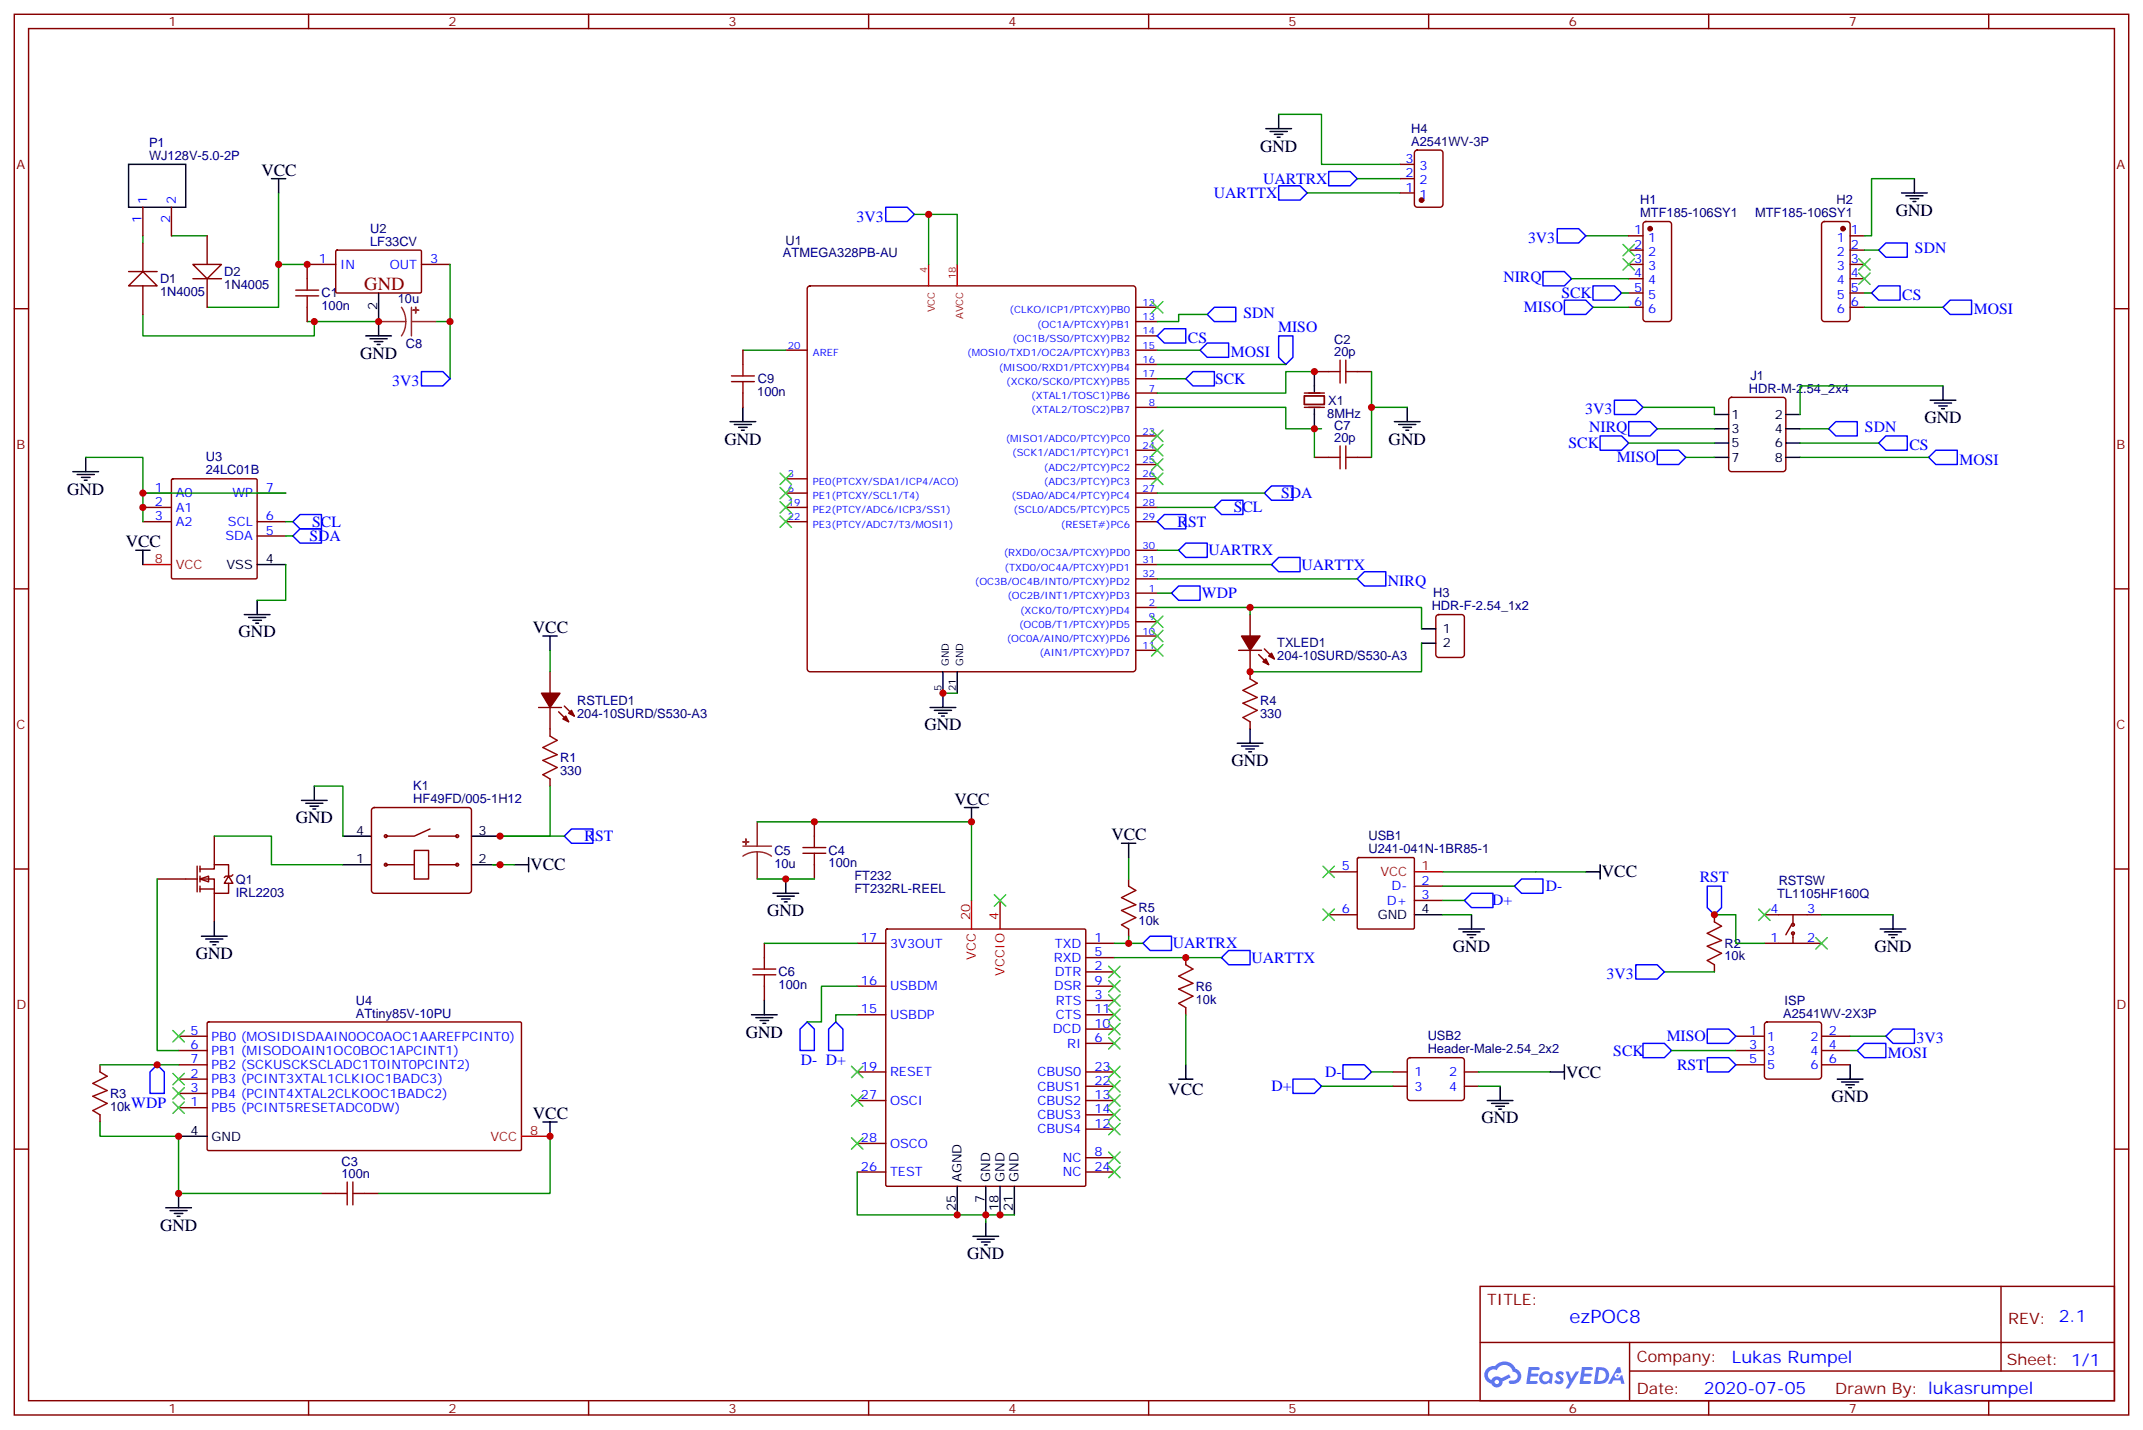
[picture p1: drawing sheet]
<svg xmlns="http://www.w3.org/2000/svg" width="529mm" height="353mm" viewBox="0 0 529 353" stroke-linecap="round" stroke-linejoin="round" font-family="sans-serif">
<g fill="none" stroke="#870000" stroke-width=".35">
<path d="M3.5 3.5h522.1v345.7h-522.1zM7.1 7.1h515v338.6h-515zM76.2 3.5v3.6M145.3 3.5v3.6M214.5 3.5v3.6M283.6 3.5v3.6M352.8 3.5v3.6M421.9 3.5v3.6M491.1 3.5v3.6M3.5 76.2h3.6M522.1 76.2h3.5M3.5 145.3h3.6"/>
<path d="M522.1 145.3h3.5M3.5 214.5h3.6M522.1 214.5h3.5M3.5 283.6h3.6M522.1 283.6h3.5M365.5 317.5h156.6v28.2h-156.6zM494.1 317.5v20.9M365.5 331.3h156.5M402.4 338.4h119.6M402.4 331.3v14.2M76.2 345.7v3.5M145.3 345.7v3.5"/>
<path d="M214.5 345.7v3.5M283.6 345.7v3.5M352.8 345.7v3.5M421.9 345.7v3.5M491.1 345.7v3.5"/>
</g>
<g fill="#5487ff">
<path d="M384.5 338.7a1.22 1.22 0 0 1 1.7 .2l-.4 .6a.47 .47 0 0 0-.3-.4 .47 .47 0 0 0-.6 .2l.1 .1a1.3 1.3 0 0 1 1 1.7 1.39 1.39 0 0 1-2.2 0l.4-.6 .8 .5a.29 .29 0 0 0 .3-.3 .29 .29 0 0 0-.3-.3 1.04 1.04 0 0 1-.5-1.7z"/>
<path d="M377.5 337.4h2.3a.37 .37 0 0 1 .4 .4 .37 .37 0 0 1-.4 .4h-1.6l-.1 .8h1.5l.3 .4-.4 .4h-1.5l-.2 1.1h1.5a.36 .36 0 0 1 .4 .3 .36 .36 0 0 1-.4 .4h-2.4z"/>
<path d="M390.6 337.4h2.4a.37 .37 0 0 1 .4 .4 .37 .37 0 0 1-.4 .4h-1.7l-.1 .8h1.5l.4 .4-.4 .4h-1.6l-.2 1.1h1.6a.36 .36 0 0 1 .4 .3 .36 .36 0 0 1-.4 .4h-2.5z"/>
<path d="M399.4 337.4h.7l.3 1.3-.6 .3a.69 .69 0 0 0-1 .3 .69 .69 0 0 0 .4 .9 .69 .69 0 0 0 .9-.6l.5-.2 .5 2.2h-.7l-.3-.9h-1.7l-.5 .9h-.9z"/>
<path d="M386.6 338.5h.8l.6 1.8 1.1-1.8h.8l-2.5 4.2h-.8l.9-1.5z"/>
<path d="M394.2 337.4l-.6 4.2h1.3a2.11 2.11 0 0 0 2.5-2.1 2.11 2.11 0 0 0-2.6-2.1zM394.9 338.2a1.39 1.39 0 0 1 1.6 1.4 1.39 1.39 0 0 1-1.7 1.3h-.3z"/>
<path d="M380.5 339.1a1.47 1.47 0 0 0-.2 2 1.47 1.47 0 0 0 2.1 .2l.8 .3 .2-2.3-.1-.3h-.4a1.49 1.49 0 0 0-2.4 .1zM381.1 339.4a.92 .92 0 0 1 1.6 .5 .92 .92 0 0 1-1.3 1.1 .9 .9 0 0 1-.3-1.6z"/>
<path d="M367.2 337.8a2.18 2.18 0 0 0 1 3.7 1.44 1.44 0 0 0 1.7 .9 1.44 1.44 0 0 0 1.1-1.4l2.1-1.1-.5-.7-1.9 1a1.47 1.47 0 0 0-2.4 .4 1.39 1.39 0 0 1-.7-1.9 1.39 1.39 0 0 1 2-.5 2.12 2.12 0 0 1 2.2-1.3 2.12 2.12 0 0 1 1.8 1.7 1.07 1.07 0 0 1 1.2 1 1.07 1.07 0 0 1-1.1 1.1h-.6a.43 .43 0 0 0-.5 .4 .43 .43 0 0 0 .4 .5 1.98 1.98 0 0 0 2.5-1.2 1.98 1.98 0 0 0-1.3-2.6 2.98 2.98 0 0 0-5-.6l-1.1 .1zM369.1 341.1a.55 .55 0 0 1 1.1 0 .55 .55 0 0 1-1.1 0z"/>
<circle cx="399.4" cy="339.5" r=".26"/>
</g>
<path d="M35.3 58.2v1.8M42.3 58.2h8.9M35.3 77.6v5.3h42.3v-3.5M68.8 65.3v10.5h-17.6" fill="none" stroke="#008700" stroke-width=".35"/>
<path d="M47.6 65.3h7.1l-3.5 3.5z" fill="#fff" stroke="#870000" stroke-width=".35"/>
<path d="M51.2 58.2v7.1M47.6 68.8h7.1M51.2 68.8v7" fill="none" stroke="#870000" stroke-width=".35"/>
<path d="M31.7 70.6l3.6-3.6 3.5 3.6z" fill="#fff" stroke="#870000" stroke-width=".35"/>
<g fill="none" stroke="#870000" stroke-width=".35">
<path d="M35.3 51.2v7M35.3 60v7M42.3 51.2v7M31.7 67h7.1M35.3 70.6v7M75.8 75.8v3.6M82.9 65.3h-7.1v3.5M83 61.9l.3-.2 20.6 .1 .2 .3-.1 10-.3 .2h-20.6l-.2-.3zM104.1 65.3h7M42.4 118.4l.3-.2h20.4l.4 .2v24.1l-.2 .3-20.6 .1-.3-.2zM35.3 121.7h7M35.3 128.8h7"/>
<path d="M35.3 125.2h7M63.5 121.7h7.1M63.5 132.3h7.1M63.5 128.8h7.1M44.1 255.8h7.1M44.1 259.3h7.1M51.2 252.4l.3-.2 77.1 .1 .2 .3-.1 31.2-.3 .2-77.1-.1-.1-.3zM24.7 262.8v1.8M24.7 275.2v1.7M44.1 273.4h7.1M44.1 266.3h7.1M44.1 269.9h7.1"/>
<path d="M44.1 262.8h7.1M79.4 294.6h3.5M90 294.6h3.5"/>
</g>
<path d="M68.8 47.6v17.7h7M75.8 79.4h17.7M111.1 65.3v28.2M21.2 112.9h14.1v15.9M70.6 139.3v8.9h-7.1M70.6 128.8h1.7M70.6 132.3h1.7M24.7 276.9v3.6h19.4v14.1h35.3M24.7 262.8h19.4M135.8 280.5v14.1h-42.3" fill="none" stroke="#008700" stroke-width=".35"/>
<path d="M73 73h5.7M73 71.6h5.7M75.8 68.8v2.8M75.8 73v2.8M24.7 264.6l1.8 1-3.6 1.8 3.6 1.8-3.6 1.4 3.6 1.7-3.6 1.8 1.8 1.1M82.9 294.6h2.8M85.7 291.7v5.7M87.1 291.7v5.7M87.1 294.6h2.9" fill="none" stroke="#a10000" stroke-width=".35"/>
<g fill="none" stroke="#000" stroke-width=".35">
<path d="M31.7 40.6h14.2v10.6h-14.2zM67 44.1h3.6M68.8 44.1v3.5M93.5 72.3v10.6M90.3 82.9h6.4M91.4 83.6h4.2M92.4 84.3h2.1M93.1 85h.7M18 116.4h6.3M19 117.1h4.3M20.1 117.8h2.1M20.8 118.5h.7"/>
<path d="M21.2 112.9v3.5M63.5 139.3h7.1M60.3 151.7h6.4M61.4 152.4h4.2M62.4 153.1h2.2M63.1 153.8h.8M63.5 148.2v3.5M40.9 298.1h6.4M42 298.8h4.2M43 299.5h2.2M44.1 280.5h7.1M44.1 294.6v3.5"/>
<path d="M43.7 300.2h.7"/>
</g>
<path d="M104.1 91.7h5.3l1.7 1.8-1.7 1.7h-5.3zM74.1 127h5.3v3.5h-5.3l-1.8-1.7zM74.1 130.5h5.3v3.6h-5.3l-1.8-1.8zM38.8 262.8l1.8 1.8v5.3h-3.6v-5.3z" fill="none" stroke="#00f" stroke-width=".35"/>
<path d="M35.3 139.3h7M128.8 280.5h7" fill="none" stroke="#f00" stroke-width=".35"/>
<g fill="#fff" stroke="#870000" stroke-width=".35">
<path d="M49.4 217l2.1-.7v1.4z"/>
<path d="M56.4 216.3l1.1 1.7h-2.1z"/>
</g>
<g fill="none" stroke="#870000" stroke-width=".35">
<path d="M349.5 37.2l.5-.2h5.6a.71 .71 0 0 1 .7 .7v12.7a.76 .76 0 0 1-.7 .8h-5.6a.76 .76 0 0 1-.8-.8v-12.7zM345.7 47.6h3.5M345.7 44.1h3.5M345.7 40.6h3.5M402.2 58.2h3.5M405.9 54.9l.5-.2h5.6a.71 .71 0 0 1 .7 .7v23.3a.76 .76 0 0 1-.7 .7h-5.6a.76 .76 0 0 1-.7-.7v-23.3zM450 54.9l.5-.2h5.6a.71 .71 0 0 1 .7 .7v23.3a.76 .76 0 0 1-.7 .7h-5.6a.76 .76 0 0 1-.7-.7v-23.3zM456.8 58.2h3.6M280.5 75.8h5.3M280.5 79.4h5.3M402.2 75.8h3.5M402.2 61.7h3.5"/>
<path d="M402.2 65.3h3.5M402.2 68.8h3.5M402.2 72.3h3.5M456.8 75.8h3.6M456.8 61.7h3.6M456.8 65.3h3.6M456.8 68.8h3.6M456.8 72.3h3.6M183.4 86.4v3.6M183.4 97v3.5M194 86.4h5.3M280.5 97h5.3"/>
<path d="M280.5 86.4h5.3M280.5 82.9h5.3M280.5 90h5.3M280.5 93.5h5.3M322.1 97.7h4.9v2.1h-4.9zM322.1 97h4.9M324.6 91.7h3.5M335.1 91.7h3.6M427.1 98.3l.5-.2h12.7a.71 .71 0 0 1 .7 .7v16.9a.76 .76 0 0 1-.7 .7h-12.7a.76 .76 0 0 1-.7-.7v-16.9zM194 118.2h5.3M280.5 118.2h5.3M280.5 100.5h5.3"/>
<path d="M280.5 107.6h5.3M280.5 111.1h5.3M280.5 114.7h5.3M322.1 100.5h4.9M324.6 112.9h3.5M335.1 112.9h3.6M194 121.7h5.3M194 128.8h5.3M194 125.2h5.3M280.5 121.7h5.3M280.5 135.8h5.3M280.5 139.3h5.3"/>
<path d="M280.5 128.8h5.3M280.5 125.2h5.3M280.5 146.4h5.3M280.5 149.9h5.3M280.5 153.5h5.3M280.5 157h5.3M280.5 142.9h5.3M308.7 151.7v5.3M354.8 151.9l.4-.2h5.7a.71 .71 0 0 1 .7 .7v9.2a.76 .76 0 0 1-.7 .7h-5.7a.76 .76 0 0 1-.7-.7v-9.2zM133 174.6h5.6M135.8 165.8v5.3M135.8 174.6v7.1"/>
<path d="M137.9 175.7l2.5 2.5M139.3 174.3l2.5 2.4M280.5 160.5h5.3M305.9 160.5h5.6M308.7 160.5v7.1M308.7 178.2v1.7M310.8 161.6l2.5 2.4M312.2 160.2l2.5 2.4M92 199.5l.4-.2h23.3a.71 .71 0 0 1 .7 .7v19.8a.76 .76 0 0 1-.7 .7h-23.3a.76 .76 0 0 1-.7-.7v-19.8zM135.8 192.3v1.7M38.8 217h9.9M48.7 213.8v6.3"/>
<path d="M49.4 214.5h3.5v-1.1h3.5v2.9M49.4 217h3.5v3.5h3.5v-2.5M49.4 219.4h3.5M49.4 213.8v1.4M49.4 216.3v1.4M49.4 218.7v1.4M52.9 206.4v7M57.5 215.9l-.4 .4h-1.4l-.3 .3M95.2 213.4h7.1M102.3 209.9h3.5v7.1h-3.5zM105.8 206.4h7.1M105.8 213.4h7.1"/>
<path d="M106.2 204.6l-3.9 1.8h-7.1M201.1 202.8v3.6M201.1 213.4v3.6M278.7 217v1.7M328.1 215.2h7M335.2 211.8l.3-.1h13.4l.3 .1v17.2l-.1 .3h-13.6l-.3-.2zM349.2 218.7h7.1M52.9 220.5v7M188.7 232.8v3.6M211.7 232.8h7M218.8 229.5l.3-.2h48.7l.3 .2v63l-.2 .3h-48.8l-.3-.2zM268.1 236.4h7.1"/>
<path d="M268.1 232.8h7.1M268.1 239.9h7.1M278.7 229.3v1.8M292.8 236.4v1.7M328.1 225.8h7M349.2 222.2h7.1M423.3 225.8v1.7M423.3 238.1v1.8M435.7 232.8h14.1M435.7 225.8h14.1M442.4 228.2l-1.4 2.5M442.7 225.8v2.4"/>
<path d="M442.7 230.4v2.4M188.7 243.4v3.5M211.7 243.4h7M211.7 250.5h7M268.1 257.5h7.1M268.1 243.4h7.1M268.1 254h7.1M268.1 250.5h7.1M268.1 246.9h7.1M292.8 248.7v1.8M428.6 255.8h7.1M428.6 259.3h7.1"/>
<path d="M435.9 252.4l.5-.2h12.7a.71 .71 0 0 1 .7 .7v12.7a.76 .76 0 0 1-.7 .7h-12.7a.76 .76 0 0 1-.7-.7v-12.7zM449.8 255.8h7M449.8 259.3h7M211.7 271.6h7M211.7 264.6h7M268.1 278.7h7.1M268.1 271.6h7.1M268.1 275.2h7.1M268.1 264.6h7.1M268.1 268.1h7.1M344 264.6h3.5M344 268.1h3.5"/>
<path d="M347.7 261.3l.5-.2h12.7a.71 .71 0 0 1 .7 .7v9.1a.76 .76 0 0 1-.7 .7h-12.7a.76 .76 0 0 1-.7-.7v-9.1zM361.6 264.6h3.5M361.6 268.1h3.5M428.6 262.8h7.1M449.8 262.8h7M211.7 289.3h7M211.7 282.2h7M268.1 289.3h7.1M268.1 285.8h7.1"/>
<circle cx="95.3" cy="206.4" r=".35"/>
<circle cx="95.3" cy="213.4" r=".35"/>
<circle cx="112.9" cy="213.4" r=".35"/>
<circle cx="112.9" cy="206.4" r=".35"/>
<circle cx="442.7" cy="228.2" r=".35"/>
<circle cx="442.7" cy="230.4" r=".35"/>
</g>
<g fill="none" stroke="#000" stroke-width=".35">
<path d="M312.6 31.8h6.3M313.6 32.5h4.3M314.7 33.2h2.1M315.4 33.9h.7M315.7 28.2v3.6M469.5 47.6h6.4M470.6 48.3h4.2M471.7 49h2.1M472.4 49.7h.7M472.7 44.1v3.5M324.6 91.7v5M476.6 98.8h6.4"/>
<path d="M477.7 99.5h4.2M479.8 95.2v3.6M180.3 104.1h6.3M181.3 104.8h4.3M182.4 105.5h2.1M183.1 106.2h.7M183.4 100.5v3.6M324.6 100.9v4.9M344.3 104.1h6.4M345.4 104.8h4.2M346.4 105.5h2.1M347.1 106.2h.7"/>
<path d="M347.5 100.5v3.6M423.3 102.3h3.6M423.3 105.8h3.6M423.3 109.4h3.6M423.3 112.9h3.6M441 102.3h3.5M441 105.8h3.5M441 109.4h3.5M441 112.9h3.5M478.7 100.2h2.1M479.4 100.9h.7M33.5 135.8h3.5"/>
<path d="M35.3 135.8v3.5M134.1 157h3.5M135.8 157v3.5M351 155.2h3.5M351 158.8h3.5M229.7 174.6h6.3M230.7 175.3h4.2M231.8 176h2.1M232.5 176.7h.7M232.8 165.8v8.8M236.4 165.8v5.3M308.7 179.9v3.5"/>
<path d="M74.4 197.6h6.4M75.5 198.3h4.2M76.6 199h2.1M77.3 199.7h.7M77.6 194v3.6M238.1 199.3h3.6M239.9 199.3v3.5M305.5 183.4h6.4M306.6 184.2h4.2M307.6 184.9h2.1M308.3 185.6h.7M84.7 206.4h7"/>
<path d="M84.7 213.4h7M116.4 206.4h7.1M116.4 213.4h7.1M127 213.4h3.5M130.5 211.7v3.5M194 217v3.5M276.9 208.1h3.6M278.7 208.1v3.6M391.6 215.2h3.5M395.1 213.4v3.6M49.7 231.1h6.4M50.8 231.8h4.2"/>
<path d="M51.9 232.5h2.1M52.6 233.2h.7M52.9 227.5v3.6M190.9 220.5h6.3M191.9 221.2h4.2M193 221.9h2.1M193.7 222.6h.7M349.2 225.8h7.1M360.2 229.3h6.3M361.2 230h4.3M362.3 230.7h2.1M363 231.4h.7"/>
<path d="M363.4 225.8v3.5M464.3 229.3h6.3M465.3 230h4.2M466.4 230.7h2.1M467.1 231.4h.7M467.4 225.8v3.5M185.6 250.5h6.3M186.6 251.2h4.3M187.7 251.9h2.1M188.4 252.6h.7M188.7 246.9v3.6M134.1 276.9h3.5"/>
<path d="M135.8 276.9v3.6M291 266.3h3.6M292.8 262.8v3.5M367.2 271.6h6.4M368.3 272.3h4.2M369.4 273.1h2.1M370.1 273.8h.7M370.4 268.1v3.5M382.8 264.6h3.5M386.3 262.8v3.5M453.7 266.3h6.3M454.7 267.1h4.3"/>
<path d="M455.8 267.8h2.1M456.5 268.5h.7M456.8 262.8v3.5M236.4 292.8v7.1M243.4 292.8v7.1M246.9 292.8v7.1M250.5 292.8v7.1M240.2 305.2h6.4M241.3 305.9h4.2M242.4 306.6h2.1M243.1 307.3h.7M243.4 301.6v3.6"/>
</g>
<g fill="none" stroke="#008700" stroke-width=".35">
<path d="M315.7 28.2h10.6v12.4h19.4M225.8 52.9h3.5v12.4M229.3 52.9h7.1v12.4M322.8 47.6h22.9M335.1 44.1h10.6M391.6 58.2h10.6M472.7 44.1h-10.6v14.1h-1.7M107.6 79.4h3.5M298.1 77.6h-7.1v1.8h-5.2M388.1 68.8h14.1M393.3 75.8h8.9M400.4 72.3h1.8"/>
<path d="M460.4 75.8h19.4M460.4 72.3h1.7M460.4 61.7h3.5M183.4 86.4h10.6M285.8 86.4h10.5M285.8 90h31.7M285.8 93.5h7M324.6 91.7h-7.1v5.3h-31.7M338.7 91.7v21.2M479.8 95.2h-35.3v7.1M285.8 100.5h31.7v5.3h8.8M324.6 105.8v7.1"/>
<path d="M338.7 100.5h8.8M402.2 109.4h21.1M405.7 100.5h17.6v1.8M409.2 105.8h14.1M416.3 112.9h7M444.5 105.8h7.1M444.5 109.4h19.4M444.5 112.9h31.7M35.3 121.7h35.3M285.8 121.7h26.4M285.8 135.8h5.2M285.8 139.3h28.2"/>
<path d="M285.8 125.2h14.1M285.8 149.9h22.9v1.8M285.8 142.9h49.3M285.8 146.4h3.5M308.7 149.9h42.3v5.3M351 158.8v7h-42.3M135.8 160.5v5.3M232.8 171.1h3.6M77.6 194h7.1v12.4M135.8 194v12.4h-12.3h15.8M38.8 217v42.3h5.3M52.9 206.4h14.1v7h17.7"/>
<path d="M121.7 213.4h5.3M187 202.8h52.9v19.4M187 217h14.1M278.7 211.7v5.3M356.3 215.2h35.3M356.3 218.7h17.6M188.7 232.8h23M275.2 232.8h7M275.2 236.4h26.4M278.7 231.1v1.7M356.3 225.8h7.1M356.3 222.2h5.3"/>
<path d="M411 239.9h12.3M423.3 225.8h5.3v7h7.1M449.8 225.8h17.6M211.7 250.5h-5.3v1.7M211.7 243.4h-8.9v8.8h-3.5M292.8 250.5v12.3M412.7 259.3h15.9M456.8 255.8h8.9M456.8 259.3h1.8M326.3 268.1h17.7M338.7 264.6h5.3M365.1 268.1h5.3"/>
<path d="M365.1 264.6h17.7M211.7 289.3v10.6h38.8M243.4 299.9v1.7"/>
</g>
<g fill="none" stroke="#00f" stroke-width=".35">
<path d="M218.7 51.2h5.3l1.8 1.7-1.8 1.8h-5.3zM315.7 45.9h5.3l1.8 1.7-1.8 1.8h-5.3zM328.1 42.3h5.3l1.7 1.8-1.7 1.8h-5.3zM384.5 56.4h5.3l1.8 1.8-1.8 1.8h-5.3zM298.1 77.6l1.8-1.8h5.3v3.6h-5.3zM381 67h5.3l1.8 1.8-1.8 1.8h-5.3zM386.3 74.1h5.3l1.7 1.7-1.7 1.8h-5.3zM393.3 70.6h5.3l1.8 1.7-1.8 1.8h-5.3zM463.9 61.7l1.8-1.7h5.3v3.5h-5.3zM463.9 70.6h5.3v3.5h-5.3l-1.8-1.8zM481.5 74.1h5.3v3.5h-5.3l-1.7-1.8zM287.5 81.1h5.3v3.6h-5.3l-1.7-1.8z"/>
<path d="M294.6 91.7h5.3v3.5h-5.3l-1.8-1.7zM298.1 84.7h5.3v3.5h-5.3l-1.8-1.8zM315.7 82.9h3.6v5.3l-1.8 1.8-1.8-1.8zM398.6 98.8h5.3l1.8 1.7-1.8 1.8h-5.3zM395.1 107.6h5.3l1.8 1.8-1.8 1.7h-5.3zM402.2 104.1h5.3l1.7 1.7-1.7 1.8h-5.3zM409.2 111.1h5.3l1.8 1.8-1.8 1.8h-5.3zM451.6 105.8l1.7-1.7h5.3v3.5h-5.3zM463.9 109.4l1.8-1.8h5.3v3.5h-5.3zM476.2 112.9l1.8-1.8h5.3v3.6h-5.3zM287.5 127h5.3v3.5h-5.3l-1.7-1.7zM292.8 134.1h5.3v3.5h-5.3l-1.8-1.8z"/>
<path d="M299.9 125.2l1.7-1.7h5.3v3.5h-5.3zM312.2 121.7l1.8-1.8h5.3v3.6h-5.3zM314 139.3l1.7-1.7h5.3v3.5h-5.3zM289.3 146.4l1.7-1.8h5.3v3.6h-5.3zM335.1 142.9l1.8-1.8h5.3v3.5h-5.3zM139.3 206.4l1.8-1.8h5.3v3.5h-5.3zM373.9 218.7l1.8-1.7h5.3v3.5h-5.3zM421.6 218.7h3.5v5.3l-1.8 1.8-1.7-1.8zM282.2 232.8l1.8-1.7h5.3v3.5h-5.3zM303.4 234.6h5.3v3.5h-5.3l-1.8-1.7zM361.6 222.2l1.8-1.7h5.3v3.5h-5.3zM403.9 238.1h5.3l1.8 1.8-1.8 1.8h-5.3z"/>
<path d="M199.3 252.2l1.8 1.8v5.3h-3.5v-5.3zM206.4 252.2l1.7 1.8v5.3h-3.5v-5.3zM405.7 257.5h5.3l1.7 1.8-1.7 1.8h-5.3zM421.6 254h5.3l1.7 1.8-1.7 1.7h-5.3zM460.4 257.5h5.3v3.6h-5.3l-1.8-1.8zM467.4 254h5.3v3.5h-5.3l-1.7-1.7zM319.3 266.3h5.3l1.7 1.8-1.7 1.8h-5.3zM331.6 262.8h5.3l1.8 1.8-1.8 1.7h-5.3zM421.6 261.1h5.3l1.7 1.7-1.7 1.8h-5.3z"/>
</g>
<g fill="none" stroke="#a10000" stroke-width=".35">
<path d="M180.6 94.2h5.7M180.6 92.8h5.7M183.4 90v2.8M183.4 94.2v2.8M328.1 91.7h2.8M330.9 88.9v5.6M332.3 88.9v5.6M332.3 91.7h2.8M328.1 112.9h2.8M330.9 110.1v5.6M332.3 110.1v5.6M332.3 112.9h2.8"/>
<path d="M308.7 167.6l1.7 1-3.5 1.8 3.5 1.8-3.5 1.4 3.5 1.7-3.5 1.8 1.8 1.1M135.8 181.7l1.8 1-3.5 1.8 3.5 1.8-3.5 1.4 3.5 1.7-3.5 1.8 1.7 1.1M198.3 210.6h5.6M198.3 209.2h5.6M201.1 206.4v2.8M201.1 210.6v2.8M278.7 218.7l1.8 1.1-3.6 1.7 3.6 1.8-3.6 1.4 3.6 1.8-3.6 1.7 1.8 1.1M185.9 239.2h5.7M188.7 236.4v2.8M292.8 238.1l1.8 1.1-3.6 1.7 3.6 1.8-3.6 1.4 3.6 1.8-3.6 1.7 1.8 1.1M423.3 227.5l1.8 1.1-3.5 1.8 3.5 1.7-3.5 1.4 3.5 1.8-3.5 1.8 1.7 1M185.9 240.6h5.7"/>
<path d="M188.7 240.6v2.8"/>
</g>
<g fill="#870000" stroke="#870000" stroke-width=".35">
<path d="M139 177.4l.7-.7 .7 1.5z"/>
<path d="M141.1 175.3l.7 1.4-1.4-.7z"/>
<path d="M133.7 171.1h4.6l-2.5 3.5z"/>
<path d="M312.6 162.6l.7 1.4-1.4-.7z"/>
<path d="M314 161.2l.7 1.4-1.4-.7z"/>
<path d="M306.6 157h4.5l-2.4 3.5z"/>
<circle cx="351" cy="49.4" r=".53"/>
<circle cx="455.1" cy="56.4" r=".53"/>
<circle cx="407.5" cy="56.4" r=".53"/>
</g>
<path d="M229.3 65.3v5.3M236.4 65.3v5.3M349.2 215.2h7.1M239.9 222.2v7.1M246.9 222.2v7.1" fill="none" stroke="#f00" stroke-width=".35"/>
<g fill="none" stroke="#3c3" stroke-width=".35">
<path d="M284.3 74.4l2.9 2.9M287.2 74.4l-2.9 2.9M400.8 63.9l2.8 2.8M400.8 60.3l2.8 2.8M403.6 63.9l-2.8 2.8M403.6 60.3l-2.8 2.8M459 63.9l2.8 2.8M459 67.4l2.8 2.8M461.8 63.9l-2.8 2.8M461.8 67.4l-2.8 2.8M192.6 116.8l2.8 2.8M195.4 116.8l-2.8 2.8"/>
<path d="M284.3 106.2l2.9 2.8M284.3 109.7l2.9 2.8M284.3 113.2l2.9 2.9M284.3 116.8l2.9 2.8M287.2 106.2l-2.9 2.8M287.2 109.7l-2.9 2.8M287.2 113.2l-2.9 2.9M287.2 116.8l-2.9 2.8M192.6 127.4l2.8 2.8M192.6 123.8l2.8 2.8M192.6 120.3l2.8 2.8M195.4 127.4l-2.8 2.8"/>
<path d="M195.4 123.8l-2.8 2.8M195.4 120.3l-2.8 2.8M284.3 152l2.9 2.9M284.3 155.6l2.9 2.8M284.3 159.1l2.9 2.8M287.2 152l-2.9 2.9M287.2 155.6l-2.9 2.8M287.2 159.1l-2.9 2.8M326.7 213.8l2.8 2.8M329.5 213.8l-2.8 2.8M245.5 220.8l2.9 2.9M248.4 220.8l-2.9 2.9"/>
<path d="M273.8 238.5l2.8 2.8M276.6 238.5l-2.8 2.8M326.7 224.4l2.8 2.8M329.5 224.4l-2.8 2.8M434.3 224.4l2.8 2.8M437.1 224.4l-2.8 2.8M448.4 231.4l2.8 2.8M451.2 231.4l-2.8 2.8M42.7 254.4l2.8 2.8M45.5 254.4l-2.8 2.8M273.8 256.1l2.8 2.8M273.8 242l2.8 2.8"/>
<path d="M273.8 245.5l2.8 2.9M273.8 249.1l2.8 2.8M273.8 252.6l2.8 2.8M276.6 256.1l-2.8 2.8M276.6 242l-2.8 2.8M276.6 245.5l-2.8 2.9M276.6 249.1l-2.8 2.8M276.6 252.6l-2.8 2.8M42.7 272l2.8 2.8M42.7 268.5l2.8 2.8M42.7 264.9l2.8 2.9M45.5 272l-2.8 2.8"/>
<path d="M45.5 268.5l-2.8 2.8M45.5 264.9l-2.8 2.9M210.3 270.2l2.8 2.9M210.3 263.2l2.8 2.8M213.1 270.2l-2.8 2.9M213.1 263.2l-2.8 2.8M273.8 277.3l2.8 2.8M273.8 273.8l2.8 2.8M273.8 270.2l2.8 2.9M273.8 266.7l2.8 2.8M273.8 263.2l2.8 2.8M276.6 266.7l-2.8 2.8"/>
<path d="M276.6 277.3l-2.8 2.8M276.6 273.8l-2.8 2.8M276.6 270.2l-2.8 2.9M276.6 263.2l-2.8 2.8M210.3 280.8l2.8 2.8M213.1 280.8l-2.8 2.8M273.8 287.9l2.8 2.8M273.8 284.3l2.8 2.9M276.6 287.9l-2.8 2.8M276.6 284.3l-2.8 2.9"/>
</g>
<path d="M93.5 79.4h6.7M99.1 75.8l.8 1.7 .3 1.9M100.2 79.4l-.2 1.8-.9 1.7M101.6 79.4h6M101.6 75.8v7.1M183.4 208.8h7.1M187 210.3l1.8 .2 1.7 .8M187 210.3l-1.9 .2-1.7 .8M187 202.8v6M187 210.3v6.7" fill="none" stroke="#8c2424" stroke-width=".35"/>
<g fill="#8c2424" stroke="#8c2424" stroke-width=".35">
<path d="M183.4 207.8h1.5z"/>
<path d="M184.1 207.1l.1 1.4z"/>
<path d="M102.6 75.8l.1 1.5z"/>
<path d="M102 76.6h1.4z"/>
</g>
<path d="M199.6 70.8l.4-.2h79.8a.71 .71 0 0 1 .7 .7v93.8a.76 .76 0 0 1-.7 .7h-79.8a.76 .76 0 0 1-.7-.7v-93.8z" fill="none" stroke="#850000" stroke-width=".35"/>
<g fill="#c00">
<circle cx="292.8" cy="236.4" r=".88"/>
<circle cx="308.7" cy="149.9" r=".88"/>
<circle cx="123.5" cy="206.4" r=".88"/>
<circle cx="423.3" cy="225.8" r=".88"/>
<circle cx="324.6" cy="105.8" r=".88"/>
<circle cx="324.6" cy="91.7" r=".88"/>
<circle cx="232.8" cy="171.1" r=".88"/>
<circle cx="135.8" cy="280.5" r=".88"/>
<circle cx="201.1" cy="202.8" r=".88"/>
<circle cx="236.4" cy="299.9" r=".88"/>
<circle cx="246.9" cy="299.9" r=".88"/>
<circle cx="243.4" cy="299.9" r=".88"/>
<circle cx="77.6" cy="79.4" r=".88"/>
<circle cx="93.5" cy="79.4" r=".88"/>
<circle cx="75.8" cy="65.3" r=".88"/>
<circle cx="68.8" cy="65.3" r=".88"/>
<circle cx="35.3" cy="125.2" r=".88"/>
<circle cx="35.3" cy="121.7" r=".88"/>
<circle cx="44.1" cy="294.6" r=".88"/>
<circle cx="44.1" cy="280.5" r=".88"/>
<circle cx="38.8" cy="262.8" r=".88"/>
<circle cx="194" cy="217" r=".88"/>
<circle cx="239.9" cy="202.8" r=".88"/>
<circle cx="338.7" cy="100.5" r=".88"/>
<circle cx="111.1" cy="79.4" r=".88"/>
<circle cx="229.3" cy="52.9" r=".88"/>
<circle cx="123.5" cy="213.4" r=".88"/>
<circle cx="308.7" cy="165.8" r=".88"/>
<circle cx="278.7" cy="232.8" r=".88"/>
</g>
<text font-size="4.6" fill="#800" x="90" y="71.6">GND</text>
<text font-size="4.6" fill="#00f" x="387.6" y="326.5">ezPOC8</text>
<g font-size="4.2">
<text x="311.1" y="37.4">GND</text>
<text x="64.6" y="43.4">VCC</text>
<text x="468.1" y="53.3">GND</text>
<text x="88.9" y="88.5">GND</text>
<text x="475.2" y="104.4">GND</text>
<text x="178.9" y="109.7">GND</text>
<text x="342.9" y="109.7">GND</text>
<text x="16.6" y="122.1">GND</text>
<text x="31" y="135.1">VCC</text>
<text x="58.9" y="157.3">GND</text>
<text x="131.6" y="156.3">VCC</text>
<text x="228.2" y="180.3">GND</text>
<text x="304.1" y="189.1">GND</text>
<text x="73" y="203.2">GND</text>
<text x="235.7" y="198.6">VCC</text>
<text x="274.5" y="207.4">VCC</text>
<text x="131" y="214.8">VCC</text>
<text x="395.5" y="216.6">VCC</text>
<text x="189.4" y="226.1">GND</text>
<text x="48.3" y="236.7">GND</text>
<text x="358.8" y="234.9">GND</text>
<text x="462.8" y="234.9">GND</text>
<text x="184.1" y="256.1">GND</text>
<text x="386.7" y="266">VCC</text>
<text x="288.5" y="270.3">VCC</text>
<text x="452.3" y="272">GND</text>
<text x="131.6" y="276.2">VCC</text>
<text x="365.8" y="277.3">GND</text>
<text x="39.5" y="303.7">GND</text>
<text x="238.8" y="310.8">GND</text>
</g>
<g font-size="4.2" fill="#00f">
<text x="427.7" y="336.3">Lukas Rumpel</text>
<text x="420.7" y="344.1">2020-07-05</text>
</g>
<g font-size="3.9" fill="#00f">
<text x="311.9" y="45.3">UARTRX</text>
<text x="299.7" y="48.9">UARTTX</text>
<text x="211.5" y="54.7">3V3</text>
<text x="377.3" y="60">3V3</text>
<text x="472.9" y="62.5">SDN</text>
<text x="371.2" y="69.5">NIRQ</text>
<text x="376.3" y="77.1">MISO</text>
<text x="385.6" y="73.6">SCK</text>
<text x="469.7" y="74.1">CS</text>
<text x="487.4" y="77.6">MOSI</text>
<text x="307" y="78.4">SDN</text>
<text x="315.6" y="81.8">MISO</text>
<text x="293.3" y="84.7">CS</text>
<text x="303.9" y="88.2">MOSI</text>
<text x="96.9" y="95.2">3V3</text>
<text x="300" y="94.7">SCK</text>
<text x="391.4" y="102.3">3V3</text>
<text x="392.4" y="106.6">NIRQ</text>
<text x="460.5" y="106.6">SDN</text>
<text x="387.3" y="110.6">SCK</text>
<text x="471.5" y="111.1">CS</text>
<text x="399.2" y="114.1">MISO</text>
<text x="483.8" y="114.7">MOSI</text>
<text x="316.3" y="122.9">SDA</text>
<text x="77.1" y="130">SCL</text>
<text x="290.8" y="130">RST</text>
<text x="304.6" y="126.5">SCL</text>
<text x="76.4" y="133.5">SDA</text>
<text x="298.4" y="137.1">UARTRX</text>
<text x="321.4" y="140.6">UARTTX</text>
<text x="296.8" y="147.6">WDP</text>
<text x="342.7" y="144.6">NIRQ</text>
<text x="144.4" y="207.6">RST</text>
<text x="381.7" y="220">D-</text>
<text x="419.7" y="217.8">RST</text>
<text x="368.5" y="223.5">D+</text>
<text x="289.6" y="234.1">UARTRX</text>
<text x="309" y="237.6">UARTTX</text>
<text x="396.7" y="241.7">3V3</text>
<text x="411.6" y="257">MISO</text>
<text x="473.3" y="257.5">3V3</text>
<text x="197.8" y="262.8">D- D+</text>
<text x="398.4" y="260.5">SCK</text>
<text x="466.2" y="261.1">MOSI</text>
<text x="314" y="269.3">D+</text>
<text x="327.2" y="265.8">D-</text>
<text x="414.1" y="264.1">RST</text>
<text x="32.4" y="273.4">WDP</text>
</g>
<g font-size="3.9" fill="#800">
<text x="367.2" y="322.1">TITLE:</text>
<text x="495.9" y="326.8">REV: 2.1</text>
<text x="404.1" y="336.3">Company:</text>
<text x="495.5" y="336.9">Sheet: 1/1</text>
<text x="404.1" y="344">Date:</text>
<text x="453.2" y="344">Drawn By: lukasrumpel</text>
</g>
<g font-size="3.2" fill="#800">
<text x="41.6" y="6.5">1</text>
<text x="110.8" y="6.5">2</text>
<text x="179.9" y="6.5">3</text>
<text x="249.1" y="6.5">4</text>
<text x="318.2" y="6.5">5</text>
<text x="387.3" y="6.5">6</text>
<text x="456.5" y="6.5">7</text>
<text x="4.1" y="41.6">A</text>
<text x="522.6" y="41.6">A</text>
<text x="4.1" y="110.8">B</text>
<text x="522.6" y="110.8">B</text>
<text x="4.1" y="179.9">C</text>
<text x="522.6" y="179.9">C</text>
<text x="4.1" y="249.1">D</text>
<text x="522.6" y="249.1">D</text>
<text x="41.6" y="348.7">1</text>
<text x="110.8" y="348.7">2</text>
<text x="179.9" y="348.7">3</text>
<text x="249.1" y="348.7">4</text>
<text x="318.2" y="348.7">5</text>
<text x="387.3" y="348.7">6</text>
<text x="456.5" y="348.7">7</text>
</g>
<g font-size="3.2" fill="#000080">
<text x="348.5" y="36">A2541WV-3P</text>
<text x="348.5" y="32.8">H4</text>
<text x="36.8" y="39.5">WJ128V-5.0-2P</text>
<text x="36.8" y="36.3">P1</text>
<text x="405" y="53.6">MTF185-106SY1</text>
<text x="405" y="50.4">H1</text>
<text x="433.4" y="53.6">MTF185-106SY1</text>
<text x="453.5" y="50.4">H2</text>
<text x="91.4" y="57.5">U2</text>
<text x="91.4" y="60.7">LF33CV</text>
<text x="193.3" y="63.5">ATMEGA328PB-AU</text>
<text x="194" y="60.4">U1</text>
<text x="39.5" y="69.9">D1</text>
<text x="55.4" y="71.3">1N4005</text>
<text x="55.4" y="68.1">D2</text>
<text x="39.5" y="73">1N4005</text>
<text x="79.4" y="76.6">100n</text>
<text x="79.4" y="73.4">C1</text>
<text x="98.2" y="74.8">10u</text>
<text x="100.2" y="85.8">C8</text>
<text x="329.5" y="87.8">20p</text>
<text x="329.5" y="84.9">C2</text>
<text x="187.2" y="94.6">C9</text>
<text x="432.2" y="93.8">J1</text>
<text x="187" y="97.8">100n</text>
<text x="328" y="99.9">X1</text>
<text x="431.9" y="97">HDR-M-2.54_2x4</text>
<text x="327.7" y="103.1">8MHz</text>
<text x="329.5" y="106.1">C7</text>
<text x="50.8" y="113.9">U3</text>
<text x="329.5" y="109">20p</text>
<text x="50.8" y="117.1">24LC01B</text>
<text x="353.9" y="147.5">H3</text>
<text x="353.5" y="150.6">HDR-F-2.54_1x2</text>
<text x="315.4" y="159.8">TXLED1</text>
<text x="315.4" y="163">204-10SURD/S530-A3</text>
<text x="142.5" y="173.9">RSTLED1</text>
<text x="311.2" y="173.9">R4</text>
<text x="142.5" y="177.1">204-10SURD/S530-A3</text>
<text x="311.1" y="177.1">330</text>
<text x="138.3" y="191.2">330</text>
<text x="138.3" y="188">R1</text>
<text x="102.1" y="195.1">K1</text>
<text x="102.1" y="198.3">HF49FD/005-1H12</text>
<text x="337.9" y="207.4">USB1</text>
<text x="191.2" y="214.1">10u</text>
<text x="191.2" y="211">C5</text>
<text x="204.6" y="214">100n</text>
<text x="204.6" y="211.1">C4</text>
<text x="337.9" y="210.6">U241-041N-1BR85-1</text>
<text x="58.2" y="221.3">IRL2203</text>
<text x="58.2" y="218.1">Q1</text>
<text x="211" y="220.5">FT232RL-REEL</text>
<text x="211" y="217.3">FT232</text>
<text x="438.8" y="221.5">TL1105HF160Q</text>
<text x="439.2" y="218.4">RSTSW</text>
<text x="281.2" y="225.2">R5</text>
<text x="281.2" y="228.3">10k</text>
<text x="425.8" y="233.9">R2</text>
<text x="425.8" y="237.1">10k</text>
<text x="192.3" y="244.1">100n</text>
<text x="192.3" y="240.9">C6</text>
<text x="295.3" y="244.6">R6</text>
<text x="87.9" y="251.2">ATtiny85V-10PU</text>
<text x="87.9" y="248">U4</text>
<text x="295.3" y="247.7">10k</text>
<text x="440.3" y="251.2">A2541WV-2X3P</text>
<text x="440.7" y="248">ISP</text>
<text x="352.5" y="256.8">USB2</text>
<text x="352.5" y="260">Header-Male-2.54_2x2</text>
<text x="27.2" y="274.1">10k</text>
<text x="27.2" y="270.9">R3</text>
<text x="84.3" y="287.8">C3</text>
<text x="84.3" y="290.7">100n</text>
</g>
<g font-size="3.2" fill="#00f">
<text x="347.1" y="40.2">3</text>
<text x="350.6" y="42">3</text>
<text x="347.1" y="47.3">1</text>
<text x="347.1" y="43.7">2</text>
<text x="350.6" y="45.5">2</text>
<text x="36.3" y="50.4" transform="rotate(-90 36.3 50.4)">1</text>
<text x="43.4" y="50.4" transform="rotate(-90 43.4 50.4)">2</text>
<text x="350.6" y="49">1</text>
<text x="34.9" y="54.9" transform="rotate(-90 34.9 54.9)">1</text>
<text x="42" y="54.9" transform="rotate(-90 42 54.9)">2</text>
<text x="403.5" y="57.9">1</text>
<text x="407" y="59.6">1</text>
<text x="453.5" y="59.6">1</text>
<text x="457" y="57.9">1</text>
<text x="78.8" y="64.9">1</text>
<text x="106.2" y="64.9">3</text>
<text x="403.5" y="61.4">2</text>
<text x="403.5" y="64.9">3</text>
<text x="407" y="63.1">2</text>
<text x="453.5" y="63.1">2</text>
<text x="457" y="61.4">2</text>
<text x="457" y="64.9">3</text>
<text x="84" y="66.3">IN</text>
<text x="96.2" y="66.3">OUT</text>
<text x="403.5" y="68.4">4</text>
<text x="403.5" y="72">5</text>
<text x="407" y="66.7">3</text>
<text x="407" y="70.2">4</text>
<text x="453.5" y="66.7">3</text>
<text x="453.5" y="70.2">4</text>
<text x="457" y="68.4">4</text>
<text x="457" y="72">5</text>
<text x="403.5" y="75.5">6</text>
<text x="407" y="73.7">5</text>
<text x="407" y="77.3">6</text>
<text x="453.5" y="73.7">5</text>
<text x="453.5" y="77.3">6</text>
<text x="457" y="75.5">6</text>
<text x="38.2" y="121.4">1</text>
<text x="38.2" y="124.9">2</text>
<text x="43.4" y="122.8">A0</text>
<text x="57.4" y="122.8">WP</text>
<text x="65.6" y="121.4">7</text>
<text x="38.2" y="128.4">3</text>
<text x="43.4" y="129.8">A2</text>
<text x="43.4" y="126.3">A1</text>
<text x="56.3" y="129.8">SCL</text>
<text x="65.6" y="131.9">5</text>
<text x="65.6" y="128.4">6</text>
<text x="55.7" y="133.3">SDA</text>
<text x="331.4" y="214.8">5</text>
<text x="343.6" y="219.8">D-</text>
<text x="351" y="221.9">3</text>
<text x="351" y="218.4">2</text>
<text x="331.4" y="225.4">6</text>
<text x="342.4" y="223.3">D+</text>
<text x="437.2" y="225.4">4</text>
<text x="446.3" y="225.4">3</text>
<text x="212.6" y="232.5">17</text>
<text x="219.8" y="233.9">3V3OUT</text>
<text x="260.5" y="233.9">TXD</text>
<text x="270.2" y="232.5">1</text>
<text x="437.2" y="232.5">1</text>
<text x="446.3" y="232.5">2</text>
<text x="260.2" y="237.4">RXD</text>
<text x="270.2" y="236">5</text>
<text x="270.2" y="239.5">2</text>
<text x="212.6" y="243.1">16</text>
<text x="219.8" y="244.5">USBDM</text>
<text x="260.2" y="244.5">DSR</text>
<text x="260.4" y="240.9">DTR</text>
<text x="270.2" y="243.1">9</text>
<text x="212.6" y="250.1">15</text>
<text x="219.8" y="251.5">USBDP</text>
<text x="260.7" y="251.5">CTS</text>
<text x="260.7" y="248">RTS</text>
<text x="270.2" y="250.1">11</text>
<text x="270.2" y="246.6">3</text>
<text x="47" y="255.4">5</text>
<text x="52.2" y="256.8">PB0 (MOSIDISDAAIN0OC0AOC1AAREFPCINT0)</text>
<text x="259.9" y="255.1">DCD</text>
<text x="270.2" y="257.2">6</text>
<text x="270.2" y="253.6">10</text>
<text x="431.9" y="255.4">1</text>
<text x="436.4" y="256.8">1</text>
<text x="447.1" y="256.8">2</text>
<text x="451.6" y="255.4">2</text>
<text x="47" y="258.9">6</text>
<text x="47" y="262.5">7</text>
<text x="52.2" y="260.4">PB1 (MISODOAIN1OC0BOC1APCINT1)</text>
<text x="52.2" y="263.9">PB2 (SCKUSCKSCLADC1T0INT0PCINT2)</text>
<text x="263.5" y="258.6">RI</text>
<text x="431.9" y="258.9">3</text>
<text x="431.9" y="262.5">5</text>
<text x="436.4" y="260.4">3</text>
<text x="436.4" y="263.9">5</text>
<text x="447.1" y="260.4">4</text>
<text x="447.1" y="263.9">6</text>
<text x="451.6" y="258.9">4</text>
<text x="451.6" y="262.5">6</text>
<text x="47" y="266">2</text>
<text x="47" y="269.5">3</text>
<text x="52.2" y="267.4">PB3 (PCINT3XTAL1CLKIOC1BADC3)</text>
<text x="212.6" y="264.2">19</text>
<text x="219.8" y="265.6">RESET</text>
<text x="256.2" y="269.2">CBUS1</text>
<text x="256.2" y="265.6">CBUS0</text>
<text x="270.2" y="267.8">22</text>
<text x="270.2" y="264.2">23</text>
<text x="349.2" y="265.6">1</text>
<text x="349.2" y="269.2">3</text>
<text x="357.8" y="265.6">2</text>
<text x="357.8" y="269.2">4</text>
<text x="47" y="273.1">1</text>
<text x="52.2" y="274.5">PB5 (PCINT5RESETADC0DW)</text>
<text x="52.2" y="270.9">PB4 (PCINT4XTAL2CLKOOC1BADC2)</text>
<text x="212.6" y="271.3">27</text>
<text x="219.8" y="272.7">OSCI</text>
<text x="256.2" y="272.7">CBUS2</text>
<text x="270.2" y="271.3">13</text>
<text x="270.2" y="274.8">14</text>
<text x="212.6" y="281.9">28</text>
<text x="256.2" y="279.8">CBUS4</text>
<text x="256.2" y="276.2">CBUS3</text>
<text x="270.2" y="278.3">12</text>
<text x="219.8" y="283.3">OSCO</text>
<text x="262.5" y="286.8">NC</text>
<text x="270.2" y="285.4">8</text>
<text x="212.6" y="288.9">26</text>
<text x="219.8" y="290.3">TEST</text>
<text x="262.5" y="290.3">NC</text>
<text x="270.2" y="288.9">24</text>
</g>
<g font-size="3.2">
<text x="93.1" y="76.5" transform="rotate(-90 93.1 76.5)">2</text>
<text x="427.6" y="103.4">1</text>
<text x="427.6" y="106.9">3</text>
<text x="438.3" y="103.4">2</text>
<text x="438.3" y="106.9">4</text>
<text x="427.6" y="110.4">5</text>
<text x="427.6" y="113.9">7</text>
<text x="438.3" y="110.4">6</text>
<text x="438.3" y="113.9">8</text>
<text x="55.9" y="140.4">VSS</text>
<text x="65.6" y="139">4</text>
<text x="356.3" y="156.3">1</text>
<text x="356.3" y="159.8">2</text>
<text x="87.9" y="206">4</text>
<text x="118.2" y="206">3</text>
<text x="87.9" y="213.1">1</text>
<text x="118.2" y="213.1">2</text>
<text x="340.2" y="226.8">GND</text>
<text x="351" y="225.4">4</text>
<text x="47" y="280.1">4</text>
<text x="52.2" y="281.5">GND</text>
<text x="237.4" y="291.7" transform="rotate(-90 237.4 291.7)">AGND</text>
<text x="244.5" y="291.7" transform="rotate(-90 244.5 291.7)">GND</text>
<text x="248" y="291.7" transform="rotate(-90 248 291.7)">GND</text>
<text x="251.5" y="291.7" transform="rotate(-90 251.5 291.7)">GND</text>
<text x="236" y="299" transform="rotate(-90 236 299)">25</text>
<text x="243.1" y="296.9" transform="rotate(-90 243.1 296.9)">7</text>
<text x="246.6" y="299" transform="rotate(-90 246.6 299)">18</text>
<text x="250.1" y="299" transform="rotate(-90 250.1 299)">21</text>
</g>
<g font-size="3.2" fill="#f00">
<text x="38.2" y="139">8</text>
<text x="43.4" y="140.4">VCC</text>
<text x="351" y="214.8">1</text>
<text x="340.9" y="216.3">VCC</text>
<text x="239.5" y="227.2" transform="rotate(-90 239.5 227.2)">20</text>
<text x="246.6" y="227.2" transform="rotate(-90 246.6 227.2)">4</text>
<text x="240.9" y="237" transform="rotate(-90 240.9 237)">VCC</text>
<text x="248" y="240.8" transform="rotate(-90 248 240.8)">VCCIO</text>
<text x="121.1" y="281.5">VCC</text>
<text x="130.9" y="280.1">8</text>
</g>
<g font-size="2.5" fill="#f00">
<text x="229" y="67.4" transform="rotate(-90 229 67.4)">4</text>
<text x="236" y="68.9" transform="rotate(-90 236 68.9)">18</text>
<text x="230.8" y="77.1" transform="rotate(-90 230.8 77.1)">VCC</text>
<text x="237.9" y="78.8" transform="rotate(-90 237.9 78.8)">AVCC</text>
</g>
<g font-size="2.5" fill="#00f">
<text x="249.3" y="77.3">(CLKO/ICP1/PTCXY)PB0</text>
<text x="282.1" y="75.5">12</text>
<text x="256.1" y="80.9">(OC1A/PTCXY)PB1</text>
<text x="282.1" y="79">13</text>
<text x="282.1" y="82.6">14</text>
<text x="194.6" y="86.1">20</text>
<text x="200.7" y="87.9">AREF</text>
<text x="238.8" y="87.9">(MOSI0/TXD1/OC2A/PTCXY)PB3</text>
<text x="250" y="84.4">(OC1B/SS0/PTCXY)PB2</text>
<text x="282.1" y="86.1">15</text>
<text x="282.1" y="89.6">16</text>
<text x="246.7" y="91.5">(MISO0/RXD1/PTCXY)PB4</text>
<text x="248.5" y="95">(XCK0/SCK0/PTCXY)PB5</text>
<text x="282.1" y="93.1">17</text>
<text x="254.7" y="98.5">(XTAL1/TOSC1)PB6</text>
<text x="283.7" y="96.7">7</text>
<text x="283.7" y="100.2">8</text>
<text x="254.7" y="102">(XTAL2/TOSC2)PB7</text>
<text x="282.1" y="107.2">23</text>
<text x="248.3" y="109.1">(MISO1/ADC0/PTCY)PC0</text>
<text x="250" y="112.6">(SCK1/ADC1/PTCY)PC1</text>
<text x="282.1" y="110.8">24</text>
<text x="194.6" y="117.8">3</text>
<text x="200.7" y="119.7">PE0(PTCXY/SDA1/ICP4/ACO)</text>
<text x="257.8" y="116.2">(ADC2/PTCY)PC2</text>
<text x="257.8" y="119.7">(ADC3/PTCY)PC3</text>
<text x="282.1" y="114.3">25</text>
<text x="282.1" y="117.8">26</text>
<text x="194.6" y="121.4">6</text>
<text x="194.6" y="124.9">19</text>
<text x="200.7" y="123.2">PE1(PTCXY/SCL1/T4)</text>
<text x="249.8" y="123.2">(SDA0/ADC4/PTCY)PC4</text>
<text x="282.1" y="121.4">27</text>
<text x="282.1" y="124.9">28</text>
<text x="194.6" y="128.4">22</text>
<text x="200.7" y="130.3">PE3(PTCY/ADC7/T3/MOSI1)</text>
<text x="200.7" y="126.7">PE2(PTCY/ADC6/ICP3/SS1)</text>
<text x="250.3" y="126.7">(SCL0/ADC5/PTCY)PC5</text>
<text x="262" y="130.3">(RESET#)PC6</text>
<text x="282.1" y="128.4">29</text>
<text x="247.9" y="137.3">(RXD0/OC3A/PTCXY)PD0</text>
<text x="282.1" y="135.5">30</text>
<text x="248.1" y="140.8">(TXD0/OC4A/PTCXY)PD1</text>
<text x="282.1" y="139">31</text>
<text x="282.1" y="142.5">32</text>
<text x="240.7" y="144.4">(OC3B/OC4B/INT0/PTCXY)PD2</text>
<text x="248.8" y="147.9">(OC2B/INT1/PTCXY)PD3</text>
<text x="283.7" y="146.1">1</text>
<text x="283.7" y="149.6">2</text>
<text x="251.6" y="155">(OC0B/T1/PTCXY)PD5</text>
<text x="251.9" y="151.4">(XCK0/T0/PTCXY)PD4</text>
<text x="283.7" y="153.1">9</text>
<text x="248.6" y="158.5">(OC0A/AIN0/PTCXY)PD6</text>
<text x="282.1" y="156.6">10</text>
<text x="282.1" y="160.2">11</text>
<text x="256.6" y="162">(AIN1/PTCXY)PD7</text>
</g>
<g font-size="2.5">
<text x="234.3" y="164.4" transform="rotate(-90 234.3 164.4)">GND</text>
<text x="237.9" y="164.4" transform="rotate(-90 237.9 164.4)">GND</text>
<text x="232.5" y="170.6" transform="rotate(-90 232.5 170.6)">5</text>
<text x="236" y="170.6" transform="rotate(-90 236 170.6)">21</text>
</g>
</svg>
